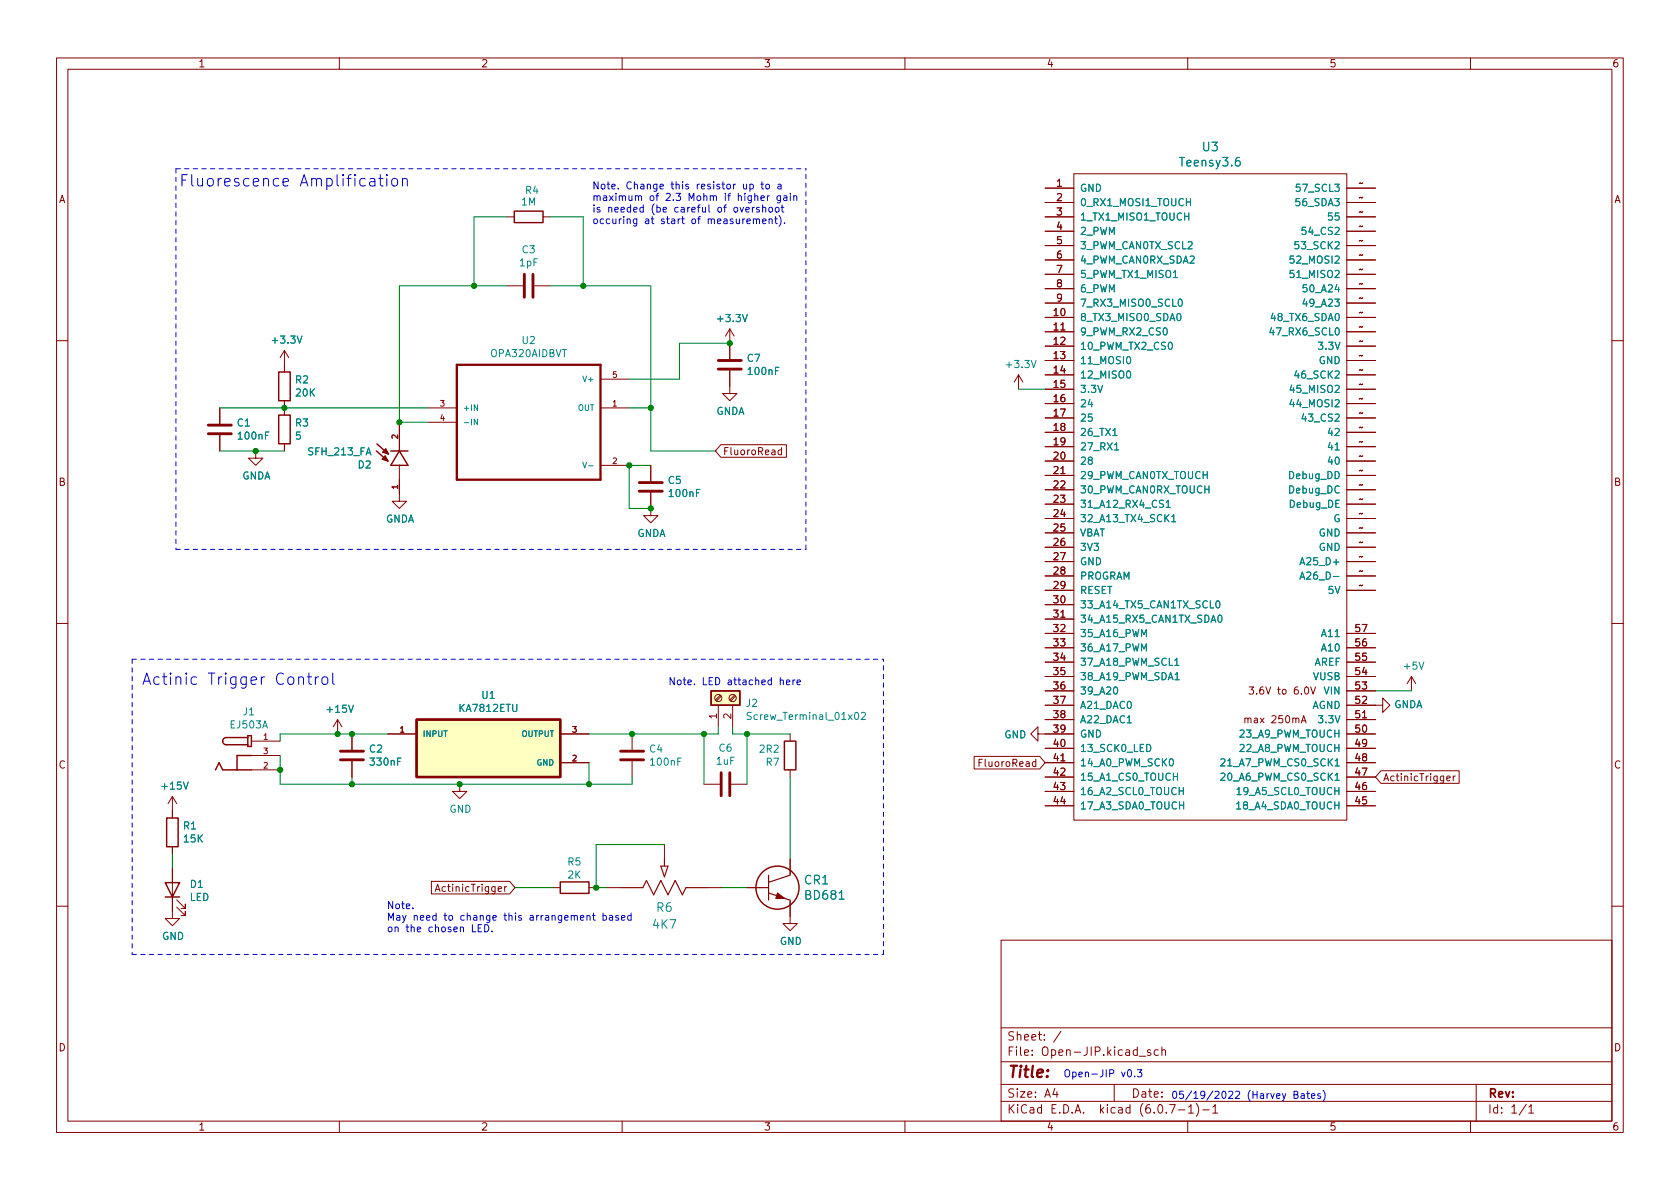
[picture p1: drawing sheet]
<svg xmlns="http://www.w3.org/2000/svg" width="297mm" height="210mm" viewBox="0 0 297 210" stroke-linecap="round" stroke-linejoin="round" font-family="sans-serif">
<g fill="none" stroke="#840000" stroke-width=".18">
<path d="M10 10.2h277v190.1h-277zM12 12.2h273v186.1h-273zM60 10.2v2M110 10.2v2M160 10.2v2M210 10.2v2M260 10.2v2M89.7 38.3h1.2M96 38.3h1.3M184.8 38.3h5.1M184.8 33.3h5.1M184.8 35.8h5.1"/>
<path d="M189.9 30.7h48.2v114.3h-48.2zM238.1 38.3h5.1M238.1 33.3h5.1M238.1 35.8h5.1M89.7 50.5h2.8M94.5 50.5h2.8M129 58.2v5.3M129 58.2l-.7 1.2M129 58.2l.8 1.2M184.8 56.1h5.1M184.8 58.7h5.1M184.8 40.9h5.1"/>
<path d="M184.8 43.4h5.1M184.8 46h5.1M184.8 48.5h5.1M184.8 51h5.1M184.8 53.6h5.1M238.1 56.1h5.1M238.1 58.7h5.1M238.1 40.9h5.1M238.1 43.4h5.1M238.1 46h5.1M238.1 48.5h5.1M238.1 51h5.1"/>
<path d="M238.1 53.6h5.1M10 60.2h2M38.9 72.1v2.8M38.9 77v2.8M45.2 79.8v1.2h1.3l-1.3 1.3-1.3-1.3h1.3M50.3 62v3.8M50.3 70.9v2.5M50.3 78.5v1.3M50.3 62l-.8 1.2M50.3 62l.8 1.2M70.6 74.7v5.1M75.7 72.1h5.1"/>
<path d="M75.7 74.7h5.1M106.2 72.1h5.1M106.2 67.1h5.1M127.4 78.6h11.6v2.3h-11.6l-.9-1.1zM129 65.5v4.1h1.3l-1.3 1.3-1.2-1.3h1.2M138.2 79.6h-.4l-.2 .2 .1 .6h.5M138.2 79.1v1.3M180.1 66.3l-.8 1.3M180.1 66.3v2.5M180.1 66.3l.7 1.3M184.8 61.2h5.1M184.8 63.7h5.1"/>
<path d="M184.8 66.3h5.1M184.8 68.8h5.1M184.8 71.4h5.1M184.8 73.9h5.1M184.8 76.4h5.1M184.8 79h5.1M238.1 61.2h5.1M238.1 63.7h5.1M238.1 66.3h5.1M238.1 68.8h5.1M238.1 71.4h5.1M238.1 73.9h5.1"/>
<path d="M238.1 76.4h5.1M238.1 79h5.1M285 60.2h2M70.6 82.3v6.3h1.3l-1.3 1.3-1.3-1.3h1.3M106.2 82.3h5.1M115.1 87.1v4.1h1.2l-1.2 1.3-1.3-1.3h1.3M115.1 82.3v2.8M184.8 81.5h5.1M184.8 84.1h5.1M184.8 86.6h5.1M184.8 89.1h5.1M184.8 91.7h5.1"/>
<path d="M184.8 94.2h5.1M184.8 96.8h5.1M184.8 99.3h5.1M238.1 81.5h5.1M238.1 84.1h5.1M238.1 86.6h5.1M238.1 89.1h5.1M238.1 91.7h5.1M238.1 94.2h5.1M238.1 96.8h5.1M238.1 99.3h5.1M10 110.2h2"/>
<path d="M184.8 101.8h5.1M184.8 104.4h5.1M184.8 106.9h5.1M184.8 109.5h5.1M184.8 112h5.1M184.8 114.5h5.1M184.8 117.1h5.1M184.8 119.6h5.1M238.1 101.8h5.1M238.1 104.4h5.1M238.1 112h5.1M238.1 114.5h5.1"/>
<path d="M238.1 117.1h5.1M238.1 119.6h5.1M249.6 119.6l-.8 1.3M249.6 119.6v2.6M249.6 119.6l.7 1.3M285 110.2h2M44.4 131.1h5.1M44.4 136.1h5.1M44.4 133.6h5.1M59.7 127.2l-.8 1.3M59.7 127.2v2.6M59.7 127.2l.8 1.3"/>
<path d="M62.2 129.8v2.8M62.2 134.6v2.8M68.6 129.8h5.1M81.3 138.7v1.2h1.2l-1.2 1.3-1.3-1.3h1.3M99.1 129.8h5M99.1 134.9h5M111.8 129.8v2.8M111.8 134.6v2.8M124.5 138.7h2.8M127 124.7v3.8M127.3 122.9l-.8 .9M127.5 123.1l-.8 .9"/>
<path d="M129.3 138.7h2.8M129.5 124.7v3.8M129.9 122.9l-.9 .9M130 123.1l-.8 .9M139.7 129.8v1.3M139.7 136.1v1.3M172.2 133.8h11.6l1 1.1-1 1.1h-11.6zM173.1 134.9h.4M173.7 134.3h-.6v1.2M183.5 129.8v-1.3l-1.3 1.3 1.3 1.3v-1.3h6.4M184.8 134.9h5.1M184.8 122.2h5.1"/>
<path d="M184.8 124.7h5.1M184.8 127.2h5.1M184.8 132.3h5.1M184.8 137.4h5.1M184.8 139.9h5.1M220.9 121.5h.7l-.4 .5 .4 .1v.5l-.2 .1-.5-.1M230.1 127.8l.4-1.2 .4 1.2M230.2 127.5h.6M231.7 121.5l.5 1.2 .4-1.2M238.1 124.7h6.4v-1.3l1.2 1.3-1.2 1.3v-1.3M238.1 129.8h5.1M238.1 134.9h5.1"/>
<path d="M238.1 122.2h5.1M238.1 127.2h5.1M238.1 132.3h5.1M238.1 137.4h5.1M238.1 139.9h5.1M244.2 136.3h13.8v2.2h-13.8l-1-1.1zM255.8 137.7l.6-.2-.1-.2-.3-.1-.2 .2 .1 .6h.4M256.9 137.2v.9M257.3 137.2l-.4 .3M30.5 153.5v8.9h1.2l-1.2 1.3-1.3-1.3h1.3M30.5 140.8l-.8 1.3M30.5 140.8v3.8"/>
<path d="M30.5 149.7v1.3M30.5 140.8l.7 1.3M31.2 159.1l1.6 1.5v-.7v.7h-.8M76.3 155.9h13.8l1 1.1-1 1.1h-13.8zM77 157.6l.4-1.2 .4 1.2M77.1 157.3h.6M89.2 156.8v.8M89.6 156.8l-.4 .2M97.8 157h1.3M104.1 157h1.3M107.3 157h2.6M117.5 149.3v2.6"/>
<path d="M125.1 157h2.5M132.1 157h2.5M139.7 159.5v3.8h1.3l-1.3 1.3-1.3-1.3h1.3M139.7 151.9v2.5M184.8 142.5h5.1M238.1 142.5h5.1M10 160.2h2M31.2 160.4l1.6 1.5v-.7v.7h-.8M177 166.3h108v32h-108zM285 160.2h2M60 198.3v2M110 198.3v2"/>
<path d="M160 198.3v2M177 194.8h108M177 191.8h108M177 187.8h108M177 181.8h108M186.5 192.5l-.4 1h1M186.9 193v1M187.6 182.4l-1.3 1.9M197 191.8v3M201.4 186.8h1.2M203.4 185.7l-.3-.1-.2 .2v.3l.5 .1v.4h-.5M204.8 185.7l-.4-.1-.3 .3v.4l.1 .3h.6"/>
<path d="M205.4 185.8l.2-.2 .4 .1 .1 .9M205.4 185.1v1.5M206.8 195.3h1l-.7 1.5M208.4 196.3h1.1M210 198.3v2M210.1 195.8l.5-.5v1.5M210.1 196.8h.9M211.5 195.1a1.72 1.72 0 0 1 0 2.3M212.6 196.3h1.2M214.4 195.8l.5-.5v1.5M214.4 196.8h.9M260 198.3v2"/>
<path d="M261 191.8v6.5M269.9 195.3l-1.3 1.9M270.3 195.8l.4-.5v1.5M270.3 196.8h.9"/>
<circle cx="127" cy="123.4" r=".63"/>
<circle cx="129.5" cy="123.4" r=".63"/>
</g>
<g fill="none" stroke="#840000" stroke-width=".25">
<path d="M90.9 37.3h5.1v2.1h-5.1zM49.3 73.4h2v5.1h-2zM49.3 65.8h2v5.1h-2zM66.5 79.8l2.1 1.7M66.6 78.5l2.1 1.8M67.7 80l1 .3M67.7 80l.5-.6 .5 .9M68.1 79.6l.2 .2M68.5 79.9v.1h-.8M69.1 79.8h3M70.6 79.8l1.5 2.5h-3zM67.6 81.2l1 .3"/>
<path d="M67.6 81.2l.5-.6 .5 .9M68 80.8l.2 .2M68.4 81.1v.1h-.8M38.1 136.1l.6-1.2 .7 1.2h5M43.8 130.4h-3.8a.63 .63 0 0 0-.6 .7 .63 .63 0 0 0 .6 .6h3.8M43.8 130.1h.6v1.9h-.6zM44.4 133.6h-2.5v2.5M125.7 122.2h5.1v2.5h-5.1zM138.7 131.1h2v5h-2zM29.2 156.1h2.5l-1.2 2.5zM29.2 158.6h2.5M29.5 144.6h2v5.1h-2z"/>
<path d="M99.1 156h5v2h-5z"/>
<circle cx="137.5" cy="157" r="3.8"/>
</g>
<g fill="none" stroke="#840000" stroke-width=".51">
<path d="M92.7 48.5v4.1M94.2 48.5v4.1M36.8 75.2h4.1M36.8 76.7h4.1M127 63.7h4.1M127 65.3h4.1M113 85.3h4.1M113 86.9h4.1M60.2 132.8h4.1M60.2 134.4h4.1M109.7 132.8h4.1M109.7 134.4h4.1"/>
<path d="M127.5 136.6v4.1M129 136.6v4.1"/>
</g>
<g fill="#ffffc2" stroke="#ffffc2" stroke-width=".18">
<path d="M125.7 122.2h5.1v2.5h-5.1z"/>
<path d="M73.7 127.2h25.4v10.2h-25.4z"/>
</g>
<g fill="none" stroke="#008484" stroke-width=".18">
<path d="M207.5 49.1h.7M208.3 55.5l.1-.1a.68 .68 0 0 1 .4 .7 .68 .68 0 0 1-.4 .6 .84 .84 0 0 1-.1-1.2zM208.4 53l.2-.1a.68 .68 0 0 1 .5 .6 .68 .68 0 0 1-.5 .7l-.2-.2-.1-.3zM224.8 57.9l-.3 .9h.8M228.7 47.8h-.6v.6l.2-.1 .4 .1 .1 .1-.1 .5-.1 .1-.5-.1M228.7 45.3h-.6v.6l.2-.1h.4l.1 .2-.1 .4-.1 .1-.5-.1M84.4 71.6v1l-.6-1v1M84.4 74.1v1l-.6-1v1M196.8 77h.7M197.1 79.6h.7M199.4 63.1h.1a.68 .68 0 0 1 .4 .6 .68 .68 0 0 1-.4 .6 .84 .84 0 0 1-.1-1.2zM199.4 65.7l.1-.1a.68 .68 0 0 1 .4 .6 .68 .68 0 0 1-.4 .7 .84 .84 0 0 1-.1-1.2z"/>
<path d="M103 81.7l.4 1 .3-1M104.1 82.4h.7M206.2 88.8l.4-.3v1.2M206.2 89.7h.7M207.2 91.4l.3-.4v1.3M207.2 92.3h.7M229.8 99.9l.5-1.3 .4 1.3M230 99.5h.6M207.7 116.8l.4-.4v1.3M207.7 117.7h.7M215.1 106.3l.2-.1a.68 .68 0 0 1 .4 .7 .68 .68 0 0 1-.4 .6 .84 .84 0 0 1-.2-1.2zM215.4 108.9l.2-.1a.68 .68 0 0 1 .5 .6 .68 .68 0 0 1-.5 .6l-.2-.1-.1-.3z"/>
<path d="M229.8 102.4l.5-1.2 .4 1.2M230 102.1h.6M132.8 126h-.5l-.1 .1v.4l.5 .2 .1 .3-.2 .2h-.5M152.3 126.1l.5-.1 .2 .3-.8 .9h.8M197 121.6l.2-.1a.68 .68 0 0 1 .4 .6 .68 .68 0 0 1-.4 .6l-.2-.1-.1-.3zM199.3 127.8h.7M202.7 131.6a.64 .64 0 0 1 .8 .7 .64 .64 0 0 1-.8 .6zM206.9 134.3l.1-.1a.68 .68 0 0 1 .5 .6 .68 .68 0 0 1-.5 .6l-.1-.1-.2-.3zM207.5 137.3h.7M207.8 120.2h.7M208.2 136.7v1.3M208.5 139.9h.7"/>
<path d="M209.2 139.3v1.2M215.9 136.8l.4-.1 .3 .4-.8 .9h.8M215.9 134.3l.4-.1 .3 .3-.8 .9h.8"/>
</g>
<path d="M80.8 64.5h25.4v20.3h-25.4zM73.7 127.2h25.4v10.2h-25.4z" fill="none" stroke="#840000" stroke-width=".41"/>
<path d="M109.9 157h3.8l.6-1.3 1.3 2.5 1.2-2.5 1.3 2.5 1.3-2.5 1.2 2.5 .7-1.2h3.8M116.8 153.2h1.3l-.6 1.9zM117.5 151.9v1.3M134.6 157h1.3M135.9 154.8v4.4M135.9 157.9l3.8 1.3v.3M139.7 154.4v.4l-3.8 1.2" fill="none" stroke="#840000" stroke-width=".2"/>
<path d="M137.5 157.9l1.2 1h-1.5z" fill="#840000" stroke="#840000" stroke-width=".18"/>
<g fill="none" stroke="#0000c2" stroke-width=".18">
<path d="M65.4 31.6h.2h.6l.1 1.3M66.3 32l-.7 .1a.39 .39 0 0 0-.3 .4 .39 .39 0 0 0 .3 .4l.7-.1M67 31.6h.7M67.2 30.9v1.7l.1 .2 .4 .1M68.4 30.9l-.1 .1 .1 .1 .1-.1-.1-.1v.2M68.4 31.6v1.3M69.4 31.6a.54 .54 0 0 1 .9 .3v.6a.54 .54 0 0 1-.5 .4 .54 .54 0 0 1-.5-.4v-.6zM71.2 31.7a.5 .5 0 0 1 .8 .1v1.1M71.2 31.6v1.3M131.5 32.6v.8h.3l.2-.1M131.9 37.1l.6-.1-.1-.3h-.3l-.2 .1v.6h.5M132 32.6v.8"/>
<path d="M132.1 39.1l.6-.1-.1-.2-.4-.1-.1 .2v.6h.5M132.6 32.6h.4l.2 .2-.1 .6h-.5M132.6 32.6v1.2M133 36.7v.8M133.2 38.8l.2-.1 .3 .1 .1 .8M133.2 38.7v.9M133.4 36.7l-.4 .2M133.5 34.7l.1-.1 .3 .1 .1 .8M133.8 38.9l.1-.2 .3 .1 .1 .8M134.2 36.7h-.3l-.1 .1v.2l.4 .1v.3h-.4M134.5 35l.6-.1v-.2l-.4-.1-.2 .2 .1 .6h.5M134.5 32.6h.5"/>
<path d="M134.7 32.1v1.1l.3 .2M134.8 36.8l.2-.1h.3l.1 .8M134.8 39.1l.6-.1v-.2l-.4-.1-.2 .2 .1 .6h.5M134.8 36.2v1.3M135.5 32.6h.3l.3 .2v.4l-.3 .2h-.3l-.1-.2zM135.7 34.6v.9M136 38.8l.2-.1 .3 .1v.8M136 38.7v.9M136.1 34.6l-.4 .3M136.1 36.7h.3l.2 .2v.4l-.2 .2-.3-.1-.2-.1zM137 38.7h.4M137.1 38.3v1.1l.3 .2"/>
<path d="M137.2 36.7h.3l.2 .2v.4l-.2 .2-.3-.1-.1-.1zM137.6 32.6h.4l.1 .8M137.7 38.1a1.46 1.46 0 0 1 0 1.9M138 34.6v1l-.3 .3-.3-.1M138 34.7l-.4-.1-.2 .3 .1 .5h.5M138.1 32.9h-.4l-.2 .2 .2 .3h.4M138.1 36.7h.5M138.3 36.2v1.1l.3 .2M138.6 34.7h.5v.8M138.7 39.4v.2M139.1 34.9l-.4 .1-.2 .2 .2 .3 .4-.1M139.7 34.2v.1"/>
<path d="M139.7 34.6v.9M140.3 34.7l.2-.1 .3 .1 .1 .8M140.3 34.6v.9M52.8 119.9a.5 .5 0 0 1 .9 .1v1M54.3 119.7h.8M54.6 119v1.7l.1 .2 .4 .1M55.8 119.7v1.3M56.3 119.7a.51 .51 0 0 0-.5 .4M57 119.9a.54 .54 0 0 1 .5-.2 .54 .54 0 0 1 .5 .4v.5a.54 .54 0 0 1-.6 .4 .54 .54 0 0 1-.5-.4zM58.8 119v1.7l.3 .3M138 120.4l.1-.2 .3 .1 .1 .8M139.1 120.7l.6-.2-.1-.2-.4-.1-.1 .2v.6h.5"/>
<path d="M140.2 120.2v.9M140.6 120.2l-.4 .3M140.9 120.7l.6-.2v-.2l-.4-.1-.2 .2 .1 .6h.5M73 160.6v.1M84.5 164.1h.5M85.2 163.5h-.7v1.3h.7M85.7 163.5a.64 .64 0 0 1 .7 .6 .64 .64 0 0 1-.7 .7zM87 164.7v.1M103.8 162l.2-.1h.3v.8M104.7 161.9h.5M104.9 161.5v1l.3 .2M106.6 161.9h.4l.2 .2-.1 .6h-.5"/>
<path d="M106.6 161.5v1.2M107.8 161.9h.5v.8M108.3 162.2h-.4l-.2 .2 .2 .3h.4M109.3 161.9h-.3l-.1 .2v.1l.4 .2v.3h-.4M109.9 162.3l.6-.1-.1-.3h-.3l-.2 .2v.6h.5M111.6 161.9h-.4l-.2 .2 .1 .6h.5M111.6 161.5v1.2M199.5 189.3l.1-.1a.68 .68 0 0 1 .5 .6 .68 .68 0 0 1-.5 .6l-.1-.1-.2-.4zM200.6 190.3v.1M201.1 189.2h.8l-.4 .4 .3 .2v.5l-.2 .1-.5-.1M228.8 193.6l.5-.1 .2-.2-.1-.2-.6-.1v1.2h.5l.2-.1v-.3l-.3-.2M230.1 193.5h.5v.7"/>
<path d="M230.6 193.7l-.4 .1-.2 .1 .2 .3h.4M231 193.4h.5M231.2 193v1.1l.3 .1M231.9 193.8l.6-.1-.1-.2-.3-.1-.2 .2v.6h.5M233.5 193.5l-.3-.1-.2 .2v.2l.5 .1v.3h-.5M233.9 192.8a1.46 1.46 0 0 1 0 1.9"/>
</g>
<path d="M31.1 29.8h111.4M31.1 29.8v67.3M31.1 97.1h111.4M142.5 97.1v-67.3M23.4 116.6v52.2M23.4 116.6h132.8M23.4 168.8h132.8M156.2 168.8v-52.2" fill="none" stroke="#0000c2" stroke-width=".18" stroke-dasharray=".8 .8"/>
<g fill="none" stroke="#008400" stroke-width=".18">
<path d="M89.7 38.3h-5.9v12.2M97.3 38.3h5.8v12.2M89.7 50.5h-19.1v24.2h5.1M97.3 50.5h17.8v29.3h11.4M38.9 79.8h11.4M38.9 72.1h36.8M111.3 72.1h3.8M129 60.7h-8.9v6.4h-8.8M180.1 68.8h4.7M115.1 82.3h-3.8v7.6h3.8M49.5 133.6v5.1h62.3v-1.3M62.2 137.4v1.3"/>
<path d="M68.6 129.8h-19.1v1.3M104.1 134.9v3.8M124.5 129.8v8.9M127 128.5v1.3h-22.9M129.5 128.5v1.3h10.2M132.1 129.8v8.9M139.7 137.4v14.5M243.2 122.2h6.4M30.5 151v2.5M91.1 157h6.7M117.5 149.3h-12.1v7.7h1.9M127.6 157h4.5"/>
</g>
<g fill="#008400" stroke="#008400" stroke-width=".18">
<circle cx="111.8" cy="129.8" r=".46"/>
<circle cx="104.1" cy="138.7" r=".46"/>
<circle cx="111.3" cy="82.3" r=".46"/>
<circle cx="115.1" cy="72.1" r=".46"/>
<circle cx="115.1" cy="89.9" r=".46"/>
<circle cx="124.5" cy="129.8" r=".46"/>
<circle cx="105.4" cy="157" r=".46"/>
<circle cx="132.1" cy="129.8" r=".46"/>
<circle cx="83.8" cy="50.5" r=".46"/>
<circle cx="70.6" cy="74.7" r=".46"/>
<circle cx="129" cy="60.7" r=".46"/>
<circle cx="103.1" cy="50.5" r=".46"/>
<circle cx="45.2" cy="79.8" r=".46"/>
<circle cx="50.3" cy="72.1" r=".46"/>
<circle cx="62.2" cy="129.8" r=".46"/>
<circle cx="59.7" cy="129.8" r=".46"/>
<circle cx="49.5" cy="136.1" r=".46"/>
<circle cx="62.2" cy="138.7" r=".46"/>
<circle cx="81.3" cy="138.7" r=".46"/>
</g>
<g font-size="2.8" fill="#0000c2">
<text x="31.6" y="33">Fluorescence Amplification</text>
<text x="25" y="121.1">Actinic Trigger Control</text>
</g>
<text font-size="2.8" fill="#840000" x="178" y="190.6">Title:</text>
<g font-size="2.1" fill="#008484">
<text x="208.9" y="29.4">Teensy3.6</text>
<text x="212.6" y="26.7">U3</text>
<text x="116.1" y="161.2">R6</text>
<text x="142.3" y="156.4">CR1</text>
<text x="142.5" y="159.1">BD681</text>
<text x="115.5" y="164.2">4K7</text>
</g>
<g font-size="2.1" fill="#840000">
<text x="178" y="184">Sheet: /</text>
<text x="178" y="186.7">File: Open-JIP.kicad_sch</text>
<text x="178" y="196.9">KiCad E.D.A. kicad (6.0.7-1)-1</text>
<text x="178" y="194.1">Size: A4</text>
<text x="200" y="194.1">Date:</text>
<text x="263" y="194.1">Rev:</text>
<text x="263" y="196.9">Id: 1/1</text>
</g>
<g font-size="1.8" fill="#840000">
<text x="35" y="11.9">1</text>
<text x="85" y="11.9">2</text>
<text x="135" y="11.9">3</text>
<text x="185" y="11.9">4</text>
<text x="235" y="11.9">5</text>
<text x="285" y="11.9">6</text>
<text x="10.3" y="35.9">A</text>
<text x="186.8" y="33">1</text>
<text x="186.8" y="35.6">2</text>
<text x="240.7" y="35.6">~</text>
<text x="240.7" y="33">~</text>
<text x="285.3" y="35.9">A</text>
<text x="186.8" y="38.1">3</text>
<text x="186.8" y="40.6">4</text>
<text x="240.7" y="40.6">~</text>
<text x="240.7" y="38.1">~</text>
<text x="186.8" y="43.2">5</text>
<text x="186.8" y="45.7">6</text>
<text x="240.7" y="45.7">~</text>
<text x="240.7" y="43.2">~</text>
<text x="186.8" y="48.3">7</text>
<text x="186.8" y="50.8">8</text>
<text x="186.8" y="53.3">9</text>
<text x="240.7" y="53.3">~</text>
<text x="240.7" y="50.8">~</text>
<text x="240.7" y="48.3">~</text>
<text x="186.3" y="55.9">10</text>
<text x="186.3" y="58.4">11</text>
<text x="240.7" y="58.4">~</text>
<text x="240.7" y="55.9">~</text>
<text x="186.3" y="61">12</text>
<text x="186.3" y="63.5">13</text>
<text x="240.7" y="61">~</text>
<text x="240.7" y="63.5">~</text>
<text x="186.3" y="66">14</text>
<text x="186.3" y="68.6">15</text>
<text x="186.3" y="71.1">16</text>
<text x="240.7" y="71.1">~</text>
<text x="240.7" y="68.6">~</text>
<text x="240.7" y="66">~</text>
<text x="186.3" y="73.7">17</text>
<text x="186.3" y="76.2">18</text>
<text x="240.7" y="76.2">~</text>
<text x="240.7" y="73.7">~</text>
<text x="127.8" y="80.5">FluoroRead</text>
<text x="186.3" y="78.7">19</text>
<text x="186.3" y="81.3">20</text>
<text x="186.3" y="83.8">21</text>
<text x="240.7" y="81.3">~</text>
<text x="240.7" y="78.7">~</text>
<text x="240.7" y="83.8">~</text>
<text x="10.3" y="85.9">B</text>
<text x="186.3" y="86.4">22</text>
<text x="186.3" y="88.9">23</text>
<text x="240.7" y="86.4">~</text>
<text x="240.7" y="88.9">~</text>
<text x="285.3" y="85.9">B</text>
<text x="186.3" y="91.4">24</text>
<text x="186.3" y="94">25</text>
<text x="240.7" y="91.4">~</text>
<text x="240.7" y="94">~</text>
<text x="186.3" y="96.5">26</text>
<text x="186.3" y="99.1">27</text>
<text x="186.3" y="101.6">28</text>
<text x="240.7" y="99.1">~</text>
<text x="240.7" y="101.6">~</text>
<text x="240.7" y="96.5">~</text>
<text x="186.3" y="104.1">29</text>
<text x="186.3" y="106.7">30</text>
<text x="240.7" y="104.1">~</text>
<text x="186.3" y="109.2">31</text>
<text x="186.3" y="111.8">32</text>
<text x="239.7" y="111.8">57</text>
<text x="186.3" y="114.3">33</text>
<text x="186.3" y="116.8">34</text>
<text x="186.3" y="119.4">35</text>
<text x="239.7" y="119.4">54</text>
<text x="239.7" y="116.8">55</text>
<text x="239.7" y="114.3">56</text>
<text x="186.3" y="121.9">36</text>
<text x="186.3" y="124.5">37</text>
<text x="221.7" y="122.8">3.6V to 6.0V</text>
<text x="239.7" y="124.5">52</text>
<text x="239.7" y="121.9">53</text>
<text x="126.7" y="127.1" transform="rotate(-90 126.7 127.1)">1</text>
<text x="129.3" y="127.1" transform="rotate(-90 129.3 127.1)">2</text>
<text x="186.3" y="127">38</text>
<text x="186.3" y="129.5">39</text>
<text x="220.5" y="127.9">max 250mA</text>
<text x="239.7" y="129.5">50</text>
<text x="239.7" y="127">51</text>
<text x="10.3" y="135.9">C</text>
<text x="173.7" y="135.6">FluoroRead</text>
<text x="186.3" y="132.1">40</text>
<text x="186.3" y="134.6">41</text>
<text x="186.3" y="137.2">42</text>
<text x="239.7" y="137.2">47</text>
<text x="239.7" y="134.6">48</text>
<text x="239.7" y="132.1">49</text>
<text x="285.3" y="135.9">C</text>
<text x="186.3" y="139.7">43</text>
<text x="186.3" y="142.2">44</text>
<text x="239.7" y="142.2">45</text>
<text x="239.7" y="139.7">46</text>
<text x="244.5" y="138.1">ActinicTrigger</text>
<text x="77.8" y="157.7">ActinicTrigger</text>
<text x="10.3" y="185.9">D</text>
<text x="285.3" y="185.9">D</text>
<text x="35" y="199.9">1</text>
<text x="85" y="199.9">2</text>
<text x="135" y="199.9">3</text>
<text x="185" y="199.9">4</text>
<text x="235" y="199.9">5</text>
<text x="285" y="199.9">6</text>
</g>
<g font-size="1.8" fill="#008484">
<text x="92.9" y="34.3">R4</text>
<text x="190.9" y="33.9">GND</text>
<text x="229.6" y="33.9">57_SCL3</text>
<text x="92.2" y="36.3">1M</text>
<text x="190.9" y="36.4">0_RX1_MOSI1_TOUCH</text>
<text x="190.9" y="39">1_TX1_MISO1_TOUCH</text>
<text x="190.9" y="41.5">2_PWM</text>
<text x="229.4" y="36.4">56_SDA3</text>
<text x="230.7" y="41.5">54_CS2</text>
<text x="235.1" y="39">55</text>
<text x="91.9" y="47.1">1pF</text>
<text x="92.3" y="44.8">C3</text>
<text x="190.9" y="44.1">3_PWM_CAN0TX_SCL2</text>
<text x="190.9" y="46.6">4_PWM_CAN0RX_SDA2</text>
<text x="228.7" y="46.6">52_MOSI2</text>
<text x="229.4" y="44.1">53_SCK2</text>
<text x="190.9" y="49.1">5_PWM_TX1_MISO1</text>
<text x="190.9" y="51.7">6_PWM</text>
<text x="228.7" y="49.1">51_MISO2</text>
<text x="230.9" y="51.7">50_A24</text>
<text x="127.1" y="56.9">+3.3V</text>
<text x="190.9" y="56.8">8_TX3_MISO0_SDA0</text>
<text x="190.9" y="59.3">9_PWM_RX2_CS0</text>
<text x="190.9" y="54.2">7_RX3_MISO0_SCL0</text>
<text x="225.2" y="59.3">47_RX6_SCL0</text>
<text x="225.2" y="56.8">48_TX6_SDA0</text>
<text x="230.9" y="54.2">49_A23</text>
<text x="48.3" y="60.8">+3.3V</text>
<text x="86.8" y="63.1">OPA320AIDBVT</text>
<text x="92.3" y="60.8">U2</text>
<text x="132.1" y="64">C7</text>
<text x="178.1" y="65.1">+3.3V</text>
<text x="190.9" y="61.8">10_PWM_TX2_CS0</text>
<text x="190.9" y="64.4">11_MOSI0</text>
<text x="233.2" y="64.4">GND</text>
<text x="233.5" y="61.8">3.3V</text>
<text x="52.3" y="67.8">R2</text>
<text x="52.4" y="70.1">20K</text>
<text x="132.4" y="66.3">100nF</text>
<text x="190.9" y="66.9">12_MISO0</text>
<text x="190.9" y="69.5">3.3V</text>
<text x="228.7" y="69.5">45_MISO2</text>
<text x="229.4" y="66.9">46_SCK2</text>
<text x="42" y="75.4">C1</text>
<text x="42.2" y="77.7">100nF</text>
<text x="52.3" y="75.4">R3</text>
<text x="52.3" y="77.7">5</text>
<text x="126.6" y="73.3">GNDA</text>
<text x="190.9" y="72">24</text>
<text x="190.9" y="74.5">25</text>
<text x="190.9" y="77.1">26_TX1</text>
<text x="228.7" y="72">44_MOSI2</text>
<text x="230.7" y="74.5">43_CS2</text>
<text x="235.1" y="77.1">42</text>
<text x="54.6" y="80.5">SFH_213_FA</text>
<text x="63.3" y="82.8">D2</text>
<text x="190.9" y="79.6">27_RX1</text>
<text x="190.9" y="82.2">28</text>
<text x="235.1" y="82.2">40</text>
<text x="235.1" y="79.6">41</text>
<text x="42.7" y="84.8">GNDA</text>
<text x="118.2" y="85.6">C5</text>
<text x="118.4" y="87.9">100nF</text>
<text x="190.9" y="84.7">29_PWM_CAN0TX_TOUCH</text>
<text x="190.9" y="87.2">30_PWM_CAN0RX_TOUCH</text>
<text x="190.9" y="89.8">31_A12_RX4_CS1</text>
<text x="228.1" y="87.2">Debug_DC</text>
<text x="228.1" y="84.7">Debug_DD</text>
<text x="228.2" y="89.8">Debug_DE</text>
<text x="68.1" y="92.4">GNDA</text>
<text x="112.6" y="94.9">GNDA</text>
<text x="190.9" y="92.3">32_A13_TX4_SCK1</text>
<text x="190.9" y="94.9">VBAT</text>
<text x="233.2" y="94.9">GND</text>
<text x="235.7" y="92.3">G</text>
<text x="190.9" y="97.4">3V3</text>
<text x="190.9" y="99.9">GND</text>
<text x="230.6" y="99.9">A25_D+</text>
<text x="233.2" y="97.4">GND</text>
<text x="190.9" y="102.5">PROGRAM</text>
<text x="190.9" y="105">RESET</text>
<text x="190.9" y="107.6">33_A14_TX5_CAN1TX_SCL0</text>
<text x="231" y="102.5">A26_D-</text>
<text x="234.9" y="105">5V</text>
<text x="190.9" y="110.1">34_A15_RX5_CAN1TX_SDA0</text>
<text x="190.9" y="112.6">35_A16_PWM</text>
<text x="233.9" y="112.6">A11</text>
<text x="190.9" y="115.2">36_A17_PWM</text>
<text x="190.9" y="117.7">37_A18_PWM_SCL1</text>
<text x="232.3" y="117.7">AREF</text>
<text x="233.9" y="115.2">A10</text>
<text x="248.3" y="118.4">+5V</text>
<text x="81.3" y="125.9">KA7812ETU</text>
<text x="85.2" y="123.6">U1</text>
<text x="132" y="125">J2</text>
<text x="190.9" y="120.3">38_A19_PWM_SDA1</text>
<text x="190.9" y="122.8">39_A20</text>
<text x="190.9" y="125.3">A21_DAC0</text>
<text x="231.9" y="125.3">AGND</text>
<text x="232.2" y="120.3">VUSB</text>
<text x="234.2" y="122.8">VIN</text>
<text x="246.4" y="125.2">GNDA</text>
<text x="40.8" y="128.8">EJ503A</text>
<text x="43" y="126.5">J1</text>
<text x="58" y="126">+15V</text>
<text x="132.8" y="127.3">Screw_Terminal_01x02</text>
<text x="177.6" y="130.6">GND</text>
<text x="190.9" y="127.9">A22_DAC1</text>
<text x="190.9" y="130.4">GND</text>
<text x="219.3" y="130.4">23_A9_PWM_TOUCH</text>
<text x="233.5" y="127.9">3.3V</text>
<text x="65.3" y="133.1">C2</text>
<text x="65.6" y="135.4">330nF</text>
<text x="114.9" y="133.1">C4</text>
<text x="115.1" y="135.4">100nF</text>
<text x="126.7" y="135.2">1uF</text>
<text x="127.1" y="132.9">C6</text>
<text x="134.4" y="133.1">2R2</text>
<text x="135.5" y="135.4">R7</text>
<text x="190.9" y="133">13_SCK0_LED</text>
<text x="190.9" y="135.5">14_A0_PWM_SCK0</text>
<text x="216.5" y="135.5">21_A7_PWM_CS0_SCK1</text>
<text x="219.3" y="133">22_A8_PWM_TOUCH</text>
<text x="28.8" y="139.6">+15V</text>
<text x="79.4" y="143.7">GND</text>
<text x="190.9" y="138">15_A1_CS0_TOUCH</text>
<text x="190.9" y="140.6">16_A2_SCL0_TOUCH</text>
<text x="190.9" y="143.1">17_A3_SDA0_TOUCH</text>
<text x="216.5" y="138">20_A6_PWM_CS0_SCK1</text>
<text x="218.9" y="143.1">18_A4_SDA0_TOUCH</text>
<text x="219.1" y="140.6">19_A5_SCL0_TOUCH</text>
<text x="32.4" y="146.7">R1</text>
<text x="32.6" y="149">15K</text>
<text x="100.4" y="153">R5</text>
<text x="100.4" y="155.3">2K</text>
<text x="33.5" y="159.3">LED</text>
<text x="33.7" y="157">D1</text>
<text x="28.6" y="166.2">GND</text>
<text x="137.9" y="167.1">GND</text>
</g>
<g font-size="1.8" fill="#0000c2">
<text x="104.6" y="33.5">Note. Change this resistor up to a</text>
<text x="104.6" y="35.5">maximum of 2.3 Mohm if higher gain</text>
<text x="104.6" y="37.6">is needed (be careful of overshoot</text>
<text x="104.6" y="39.6">occuring at start of measurement).</text>
<text x="118.1" y="121.1">Note. LED attached here</text>
<text x="68.3" y="160.7">Note.</text>
<text x="68.3" y="162.8">May need to change this arrangement based</text>
<text x="68.3" y="164.8">on the chosen LED.</text>
<text x="188" y="190.5">Open-JIP v0.3</text>
<text x="207" y="194.3">05/19/2022 (Harvey Bates)</text>
</g>
<g font-size="1.4" fill="#840000">
<text x="77.8" y="71.9">3</text>
<text x="108.3" y="71.9">1</text>
<text x="108.3" y="66.8">5</text>
<text x="70.4" y="77.6" transform="rotate(-90 70.4 77.6)">2</text>
<text x="77.8" y="74.4">4</text>
<text x="108.3" y="82">2</text>
<text x="70.4" y="86.5" transform="rotate(-90 70.4 86.5)">1</text>
<text x="46.6" y="130.8">1</text>
<text x="70.7" y="129.5">1</text>
<text x="101.2" y="129.5">3</text>
<text x="46.6" y="135.9">2</text>
<text x="46.6" y="133.3">3</text>
<text x="101.2" y="134.6">2</text>
</g>
<g font-size="1.4" fill="#008484">
<text x="103.4" y="67.6">V+</text>
<text x="81.8" y="72.6">+IN</text>
<text x="81.8" y="75.2">-IN</text>
<text x="102.2" y="72.6">OUT</text>
<text x="74.7" y="130.3">INPUT</text>
<text x="92.2" y="130.3">OUTPUT</text>
<text x="94.9" y="135.4">GND</text>
</g>
</svg>
